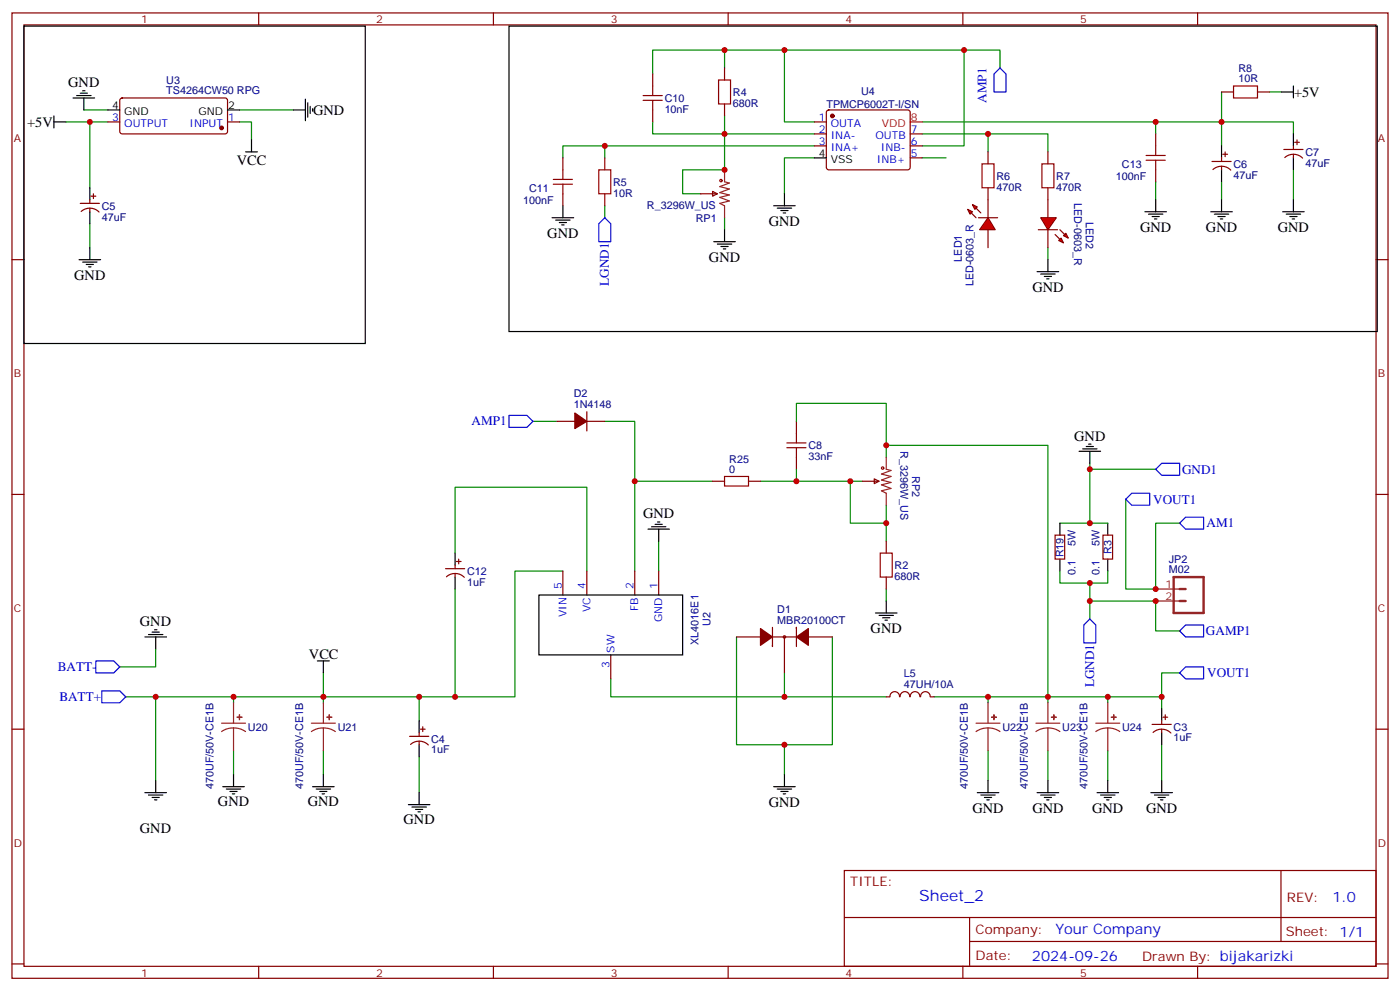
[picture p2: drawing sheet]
<svg xmlns="http://www.w3.org/2000/svg" width="412mm" height="292mm" viewBox="0 0 412 292" stroke-linecap="round" stroke-linejoin="round" font-family="sans-serif">
<g fill="none" stroke="#870000" stroke-width=".35">
<path d="M3.5 3.8h405.4v284.3h-405.4zM7.1 7.3h398.2v277.3h-398.2zM76.2 3.8v3.5M145.3 3.8v3.5M214.5 3.8v3.5M283.6 3.8v3.5M352.8 3.8v3.5M340.4 39.4v3.6M359.8 27.1h3.6M370.4 27.1h3.5M340.4 50v3.6M3.5 76.5h3.6"/>
<path d="M405.3 76.5h3.6M3.5 145.6h3.6M405.3 145.6h3.6M3.5 214.8h3.6M405.3 214.8h3.6M248.7 256.4h156.6v28.2h-156.6zM377.3 256.4v20.9M248.7 270.2h156.5M285.6 277.3h119.6M285.6 270.2v14.2M3.5 283.9h3.6M76.2 284.6v3.5"/>
<path d="M145.3 284.6v3.5M214.5 284.6v3.5M283.6 284.6v3.5M352.8 284.6v3.5M405.3 283.9h3.6"/>
</g>
<g fill="none" stroke="#008700" stroke-width=".35">
<path d="M19.4 35.9h7.1M271.6 35.9h109.4v3.5M340.4 35.9v3.5M359.8 27.1v15.9M373.9 27.1h3.6M271.6 46.5h7.1M340.4 53.6v5.2M359.8 53.6v5.2M381 50v8.8M308.7 73v3.5M321 138.2h19.4M331.6 147v26.5h8.8v-19.4h7.1"/>
<path d="M45.9 191.1v5.3h-10.6"/>
</g>
<g fill="none" stroke="#000" stroke-width=".35">
<path d="M149.9 7.7h255.8v89.9h-255.8zM15.9 35.9h3.5M15.9 34.1v3.6M377.5 27.1h3.5M381 25.3v3.6M340.4 58.8v3.6M359.8 58.8v3.6M381 58.8v3.6M308.7 76.5v3.5M337.3 62.4h6.3M338.3 63.1h4.2M339.4 63.8h2.1"/>
<path d="M340.1 64.5h.7M356.7 62.4h6.3M357.7 63.1h4.2M358.8 63.8h2.1M359.5 64.5h.7M377.8 62.4h6.4M378.9 63.1h4.2M379.9 63.8h2.2M380.6 64.5h.8M305.5 80h6.4M306.6 80.7h4.2M307.6 81.4h2.1"/>
<path d="M308.3 82.1h.7M42.7 187.6h6.3M43.7 186.9h4.3M44.8 186.2h2.1M45.5 185.5h.7M45.9 187.6v3.5"/>
</g>
<path d="M340.4 138.2l1.8-1.7h5.3v3.5h-5.3zM347.5 154.1l1.7-1.8h5.3v3.6h-5.3zM347.5 185.8l1.7-1.7h5.3v3.5h-5.3z" fill="none" stroke="#00f" stroke-width=".35"/>
<path d="M345.7 170h8.8v10.6h-8.8zM347.5 177h1.7M347.5 173.5h1.7" fill="none" stroke="#8c2424" stroke-width=".71"/>
<path d="M340.4 173.5h7.1M340.4 177h7.1" fill="none" stroke="#8c2424" stroke-width=".35"/>
<path d="M363.4 25.3h7v3.6h-7zM337.6 45.8h5.7M337.6 47.2h5.7M340.4 43v2.8M340.4 47.2v2.8" fill="none" stroke="#a10000" stroke-width=".35"/>
<g fill="#f00" stroke="#870000" stroke-width=".35">
<path d="M306.6 64.1h4.5l-2.4 3.6z"/>
<path d="M305.9 67.7h5.6z"/>
</g>
<g fill="#870000" stroke="#870000" stroke-width=".35">
<path d="M312.2 67.7l1.4 1.4z"/>
<path d="M310.8 69.1l1.4 1.4z"/>
</g>
<g fill="#f00" stroke="#870000" stroke-width=".35">
<path d="M314 68.7l.7 1.4-1.4-.7z"/>
<path d="M312.6 70.1l.7 1.4-1.4-.7z"/>
</g>
<path d="M308.7 58.8v5.3M308.7 67.7v5.3" fill="none" stroke="#870000" stroke-width=".35"/>
<path d="M271.6 39.4h37.1v5.3M291 39.4v5.3" fill="none" stroke="#008700" stroke-width=".35"/>
<g fill="#f00" stroke="#870000" stroke-width=".35">
<path d="M291 64.1l2.2 3.6h-4.6z"/>
<path d="M288.2 64.1h5.7z"/>
</g>
<g fill="#870000" stroke="#870000" stroke-width=".35">
<path d="M286.1 62.7l1.4 1.4z"/>
<path d="M287.5 61.3l1.4 1.4z"/>
</g>
<g fill="#f00" stroke="#870000" stroke-width=".35">
<path d="M285 61.7l1.5 .7-.7 .7z"/>
<path d="M286.5 60.3l1.4 .7-.7 .7z"/>
</g>
<g fill="none" stroke="#870000" stroke-width=".35">
<path d="M31.7 35.9h3.6M35.5 29.1l.5-.2h30.6l.4 .7v9.4l-.7 .4h-30.6l-.4-.7v-9.1zM67 35.9h3.6M192.3 21.8v3.5M192.3 32.4v3.5M213.4 20v3.6M213.4 30.6v3.5M239.9 35.9h3.5M239.9 39.4h3.5M243.7 32.6l.4-.2h23.3l.5 .2 .2 .5-.1 16.5-.6 .4h-23.6l-.4-.7v-16.2zM268.1 39.4h3.5M23.6 59.9h5.7"/>
<path d="M26.5 58.8v1.1M26.8 57.8h1.4M27.5 57.1v1.4M165.8 46.5v3.5M165.8 57.1v3.5M178.2 46.5v3.5M178.2 57.1v3.5M206.4 57.1h4.9M209.9 56.4l1.4 .7-1.4 .7zM239.9 43h3.5M268.1 43h3.5M268.1 46.5h3.5"/>
<path d="M291 44.7v3.6M291 55.3v8.8M308.7 44.7v3.6M308.7 55.3v3.5M357 47.6h5.7M357.3 49.9a3.8 3.8 0 0 1 5.2 .2M359.8 46.5v1.1M359.8 49v1M360.2 45.4h1.4M360.9 44.7v1.4M378.2 44h5.6M378.5 46.4a3.8 3.8 0 0 1 5.2 .2"/>
<path d="M381 43v1M381 45.4v1.1M381.4 41.9h1.4M382.1 41.2v1.4M23.9 62.3a3.8 3.8 0 0 1 5.3 .1M26.5 61.3v1.1M291 67.7v5.3M164 124.1h5.3M172.9 124.1h5.3M172.9 121.3v5.6M234.6 124.1v3.5M234.6 134.7v3.5"/>
<path d="M209.9 141.7h3.5M220.5 141.7h3.5M254 141.7h4.9M257.5 141l1.4 .7-1.4 .8zM261.1 159.4v3.5M310.8 157.6h2.8v7.1h-2.8zM324.9 157.6h2.8v7.1h-2.8zM131.2 167.5h5.7M131.5 169.9a3.8 3.8 0 0 1 5.3 .1M134.1 166.4v1.1M134.1 168.9v1.1M134.4 165.4h1.4"/>
<path d="M135.1 164.7v1.4M165.8 168.2v7.1M172.9 168.2v7.1M187 168.2v7.1M194 168.2v7.1M261.1 170v3.5M179.9 192.9v7.1M217 187.6h7M227.5 184.8v5.6v-.3M227.5 187.6h7.1M231.1 187.6v10.6M234.6 185.1v-.3v5.6"/>
<path d="M238.1 187.6h7.1M120.6 216.9h5.7M120.9 219.3a3.8 3.8 0 0 1 5.3 .1M123.5 215.8v1.1M123.5 218.3v1.1M123.8 214.8h1.4M124.5 214.1v1.4M261.1 205.2h1M262.2 205.2a1.41 1.41 0 0 1 1.4-1.5 1.41 1.41 0 0 1 1.4 1.5M265.1 205.2a1.41 1.41 0 0 1 1.5-1.5 1.41 1.41 0 0 1 1.4 1.5M268.1 205.2a1.41 1.41 0 0 1 1.4-1.5 1.41 1.41 0 0 1 1.4 1.5M271.2 205.2a1.41 1.41 0 0 1 1.4-1.5 1.41 1.41 0 0 1 1.4 1.5"/>
<path d="M274.1 205.2h1.1M339.4 213.4h5.6M339.7 215.7a3.8 3.8 0 0 1 5.2 .2M342.2 212.3v1.1M342.2 214.8v1M342.5 211.2h1.5M343.3 210.5v1.4"/>
<circle cx="231.1" cy="187.6" r=".35"/>
</g>
<g fill="none" stroke="#a10000" stroke-width=".35">
<path d="M189.4 28.2h5.7M189.4 29.6h5.7M192.3 25.3v2.9M192.3 29.6v2.8M211.7 23.6h3.5v7h-3.5zM163 52.8h5.6M163 54.3h5.6M165.8 50v2.8M165.8 54.3v2.8M176.4 50h3.5v7.1h-3.5zM289.3 48.3h3.5v7h-3.5zM306.9 48.3h3.5v7h-3.5z"/>
<path d="M231.8 130.5h5.6M231.8 131.9h5.6M234.6 127.6v2.9M234.6 131.9v2.8M213.4 140.3h7.1v2.9h-7.1zM259.3 162.9h3.5v7.1h-3.5z"/>
<circle cx="212.4" cy="53.2" r=".35"/>
<circle cx="260" cy="137.9" r=".35"/>
</g>
<g fill="none" stroke="#008700" stroke-width=".35">
<path d="M213.4 14.7v5.3M231.1 14.7h63.5v5.3M284 14.7v28.3h-12.4M24.7 32.4h7M31.7 35.9h-5.2v19.4M70.6 35.9h3.5v5.3M70.6 32.4h15.8M192.3 21.8v-7.1h38.8v21.2h8.8M192.3 35.9v3.5h47.6M213.4 34.1v15.9h-12.3v7.1h5.3M178.2 43h-12.4v3.5M239.9 46.5h-8.8v10.6"/>
<path d="M239.9 43h-61.7v3.5M26.5 65.9v7.1M178.2 60.6v3.5M213.4 64.1v3.6M157 124.1h7M178.2 124.1h8.8v44.1M234.6 124.1v-5.3h26.5v15.9M234.6 138.2v3.5h-10.6M261.1 131.2h47.6v75.8M321 136.5v17.6h-8.8M187 141.7h22.9M194 159.4v8.8"/>
<path d="M234.6 141.7h19.4M250.5 141.7v12.4h10.6v-5.3M261.1 154.1v5.3M321 154.1h5.3M134.1 162.9v-19.4h38.8v24.7M134.1 173.5v31.7M165.8 168.2h-14.1v37h-28.2M261.1 173.5v3.5M312.2 168.2v3.5h8.8v5.3M326.3 168.2v3.5h-5.3M95.2 198.2v7h28.3v7.1M179.9 200v5.2h81.2"/>
<path d="M217 187.6v31.8h14.1M231.1 198.2v7M245.2 187.6v31.8h-14.1v8.8M321 182.3v-5.3h19.4v8.8h7.1M347.5 198.2h-5.3v7M37 205.2h8.9v24.7M45.9 205.2h22.9v1.8M68.8 205.2h26.4v1.8M275.2 205.2h51.1v1.8M291 205.2v1.8M326.3 205.2h15.9v3.6M342.2 219.4v10.5"/>
<path d="M68.8 221.1v7.1M95.2 221.1v7.1M123.5 222.9v10.6M291 221.1v8.8M308.7 221.1v8.8M326.3 221.1v8.8"/>
</g>
<g fill="none" stroke="#000" stroke-width=".35">
<path d="M7.1 7.7h100.5v93.5h-100.5zM21.5 28.9h6.4M22.6 28.2h4.2M23.6 27.4h2.2M24.3 26.7h.7M24.7 28.9v3.5M31.7 32.4h3.6M67 32.4h3.6M86.4 32.4h3.6M90 29.2v6.4M90.7 30.3v4.2M91.4 31.3v2.1"/>
<path d="M92.1 32v.7M381 39.4v3.6M26.5 55.3v3.5M72.3 44.7h3.5M74.1 41.2v3.5M231.1 57.1v3.5M239.9 46.5h3.5M359.8 43v3.5M359.8 50v3.6M381 46.5v3.5M23.3 76.5h6.3M24.3 77.2h4.3"/>
<path d="M25.4 77.9h2.1M26.1 78.6h.7M26.5 62.4v3.5M26.5 73v3.5M162.6 64.1h6.4M163.7 64.8h4.2M164.7 65.5h2.2M165.5 66.3h.7M165.8 60.6v3.5M210.3 71.2h6.3M211.3 71.9h4.2M212.4 72.6h2.1"/>
<path d="M213.1 73.3h.7M213.4 67.7v3.5M227.9 60.6h6.3M229 61.3h4.2M230 62h2.1M230.7 62.7h.7M317.9 132.9h6.3M318.9 132.2h4.2M320 131.5h2.1M320.7 130.8h.7M321 132.9v3.6M190.9 155.9h6.3"/>
<path d="M191.9 155.2h4.2M193 154.4h2.1M193.7 153.7h.7M194 155.9v3.5M312.2 154.1v3.5M326.3 154.1v3.5M134.1 162.9v3.5M134.1 170v3.5M158.7 175.3h42.4v17.6h-42.4zM261.1 177v3.6M312.2 164.7v3.5M326.3 164.7v3.5"/>
<path d="M93.5 194.7h3.5M95.2 194.7v3.5M257.9 180.6h6.3M258.9 181.3h4.3M260 182h2.1M260.7 182.7h.7M123.5 212.3v3.5M123.5 219.4v3.5M342.2 208.8v3.5M342.2 215.8v3.6M42.7 233.5h6.3M43.7 234.2h4.3"/>
<path d="M44.8 234.9h2.1M45.5 235.6h.7M45.9 229.9v3.6M65.6 231.7h6.4M66.7 232.4h4.2M67.7 233.1h2.1M68.4 233.8h.7M68.8 228.2v3.5M92.1 231.7h6.3M93.1 232.4h4.3M94.2 233.1h2.1M94.9 233.8h.7"/>
<path d="M95.2 228.2v3.5M120.3 237h6.3M121.4 237.7h4.2M122.4 238.4h2.1M123.1 239.1h.7M123.5 233.5v3.5M227.9 231.7h6.3M229 232.4h4.2M230 233.1h2.1M230.7 233.8h.7M231.1 228.2v3.5M287.9 233.5h6.3"/>
<path d="M288.9 234.2h4.3M290 234.9h2.1M290.7 235.6h.7M291 229.9v3.6M305.5 233.5h6.4M306.6 234.2h4.2M307.6 234.9h2.1M308.3 235.6h.7M308.7 229.9v3.6M323.1 233.5h6.4M324.2 234.2h4.2M325.3 234.9h2.1"/>
<path d="M326 235.6h.7M326.3 229.9v3.6M339 233.5h6.4M340.1 234.2h4.2M341.1 234.9h2.2M341.8 235.6h.7M342.2 229.9v3.6"/>
</g>
<path d="M294.6 20l1.7 1.8v5.3h-3.5v-5.3zM178.2 64.1l1.7 1.8v5.3h-3.5v-5.3zM149.9 122.3h5.3l1.8 1.8-1.8 1.8h-5.3zM331.6 147l1.8-1.7h5.3v3.5h-5.3zM28.2 194.7h5.3l1.8 1.7-1.8 1.8h-5.3zM321 182.3l1.8 1.8v5.3h-3.5v-5.3zM349.2 196.4h5.3v3.6h-5.3l-1.7-1.8zM30 203.5h5.3l1.7 1.7-1.7 1.8h-5.3z" fill="none" stroke="#00f" stroke-width=".35"/>
<g fill="none" stroke="#8c2424" stroke-width=".35">
<path d="M213.4 50v3.6l1.4 .3-2.8 1.1 2.8 .7-2.8 1 2.8 .7-2.8 .7 2.8 1.1-2.8 .7 1.4 .7v3.5M261.1 134.7v3.5l1.4 .4-2.9 1 2.9 .7-2.9 1.1 2.9 .7-2.9 .7 2.9 1.1-2.9 .7 1.5 .7v3.5M65.3 213h7M68.8 214.4l-1.9 .3-1.6 .8M68.8 214.4l1.8 .3 1.7 .8M68.8 207v6M68.8 214.4v6.7M91.7 213h7.1M95.2 214.4l-1.8 .3-1.7 .8M95.2 214.4l1.9 .3 1.7 .8M95.2 207v6M95.2 214.4v6.7"/>
<path d="M287.5 213h7.1M291 214.4l-1.8 .3-1.7 .8M291 214.4l1.9 .3 1.7 .8M291 207v6M291 214.4v6.7M305.2 213h7M308.7 214.4l-1.9 .3-1.6 .8M308.7 214.4l1.8 .3 1.7 .8M308.7 207v6M308.7 214.4v6.7M322.8 213h7M326.3 214.4l-1.8 .3-1.7 .8"/>
<path d="M326.3 214.4l1.9 .3 1.6 .8M326.3 207v6M326.3 214.4v6.7"/>
</g>
<g fill="#870000" stroke="#870000" stroke-width=".35">
<path d="M169.3 121.6l3.6 2.5-3.6 2.1z"/>
<path d="M234.6 187.6l3.5-2.5v5z"/>
<path d="M224 185.1l3.5 2.5-3.5 2.5z"/>
<circle cx="245.2" cy="34.1" r=".53"/>
<circle cx="65.3" cy="37.7" r=".53"/>
</g>
<path d="M268.1 35.9h3.5" fill="none" stroke="#f00" stroke-width=".35"/>
<g fill="#8c2424" stroke="#8c2424" stroke-width=".35">
<path d="M69.8 211.2l1.5 .1z"/>
<path d="M70.5 210.5l.1 1.4z"/>
<path d="M96.3 211.2l1.4 .1z"/>
<path d="M97 210.5v1.4z"/>
<path d="M292.1 211.2l1.4 .1z"/>
<path d="M292.8 210.5v1.4z"/>
<path d="M309.7 211.2l1.4 .1z"/>
<path d="M310.4 210.5v1.4z"/>
<path d="M327.4 211.2l1.4 .1z"/>
<path d="M328 210.5l.1 1.4z"/>
</g>
<g fill="#c00">
<circle cx="26.5" cy="35.9" r=".88"/>
<circle cx="340.4" cy="177" r=".88"/>
<circle cx="340.4" cy="173.5" r=".88"/>
<circle cx="321" cy="138.2" r=".88"/>
<circle cx="340.4" cy="35.9" r=".88"/>
<circle cx="359.8" cy="35.9" r=".88"/>
<circle cx="291" cy="39.4" r=".88"/>
<circle cx="178.2" cy="43" r=".88"/>
<circle cx="213.4" cy="50" r=".88"/>
<circle cx="187" cy="141.7" r=".88"/>
<circle cx="284" cy="14.7" r=".88"/>
<circle cx="231.1" cy="14.7" r=".88"/>
<circle cx="213.4" cy="14.7" r=".88"/>
<circle cx="213.4" cy="39.4" r=".88"/>
<circle cx="261.1" cy="131.2" r=".88"/>
<circle cx="261.1" cy="154.1" r=".88"/>
<circle cx="250.5" cy="141.7" r=".88"/>
<circle cx="234.6" cy="141.7" r=".88"/>
<circle cx="342.2" cy="205.2" r=".88"/>
<circle cx="326.3" cy="205.2" r=".88"/>
<circle cx="291" cy="205.2" r=".88"/>
<circle cx="308.7" cy="205.2" r=".88"/>
<circle cx="231.1" cy="205.2" r=".88"/>
<circle cx="231.1" cy="219.4" r=".88"/>
<circle cx="134.1" cy="205.2" r=".88"/>
<circle cx="123.5" cy="205.2" r=".88"/>
<circle cx="95.3" cy="205.2" r=".88"/>
<circle cx="68.8" cy="205.2" r=".88"/>
<circle cx="45.9" cy="205.2" r=".88"/>
<circle cx="321" cy="154.1" r=".88"/>
<circle cx="321" cy="177" r=".88"/>
<circle cx="321" cy="171.7" r=".88"/>
</g>
<text font-size="4.6" fill="#00f" x="270.8" y="265.4">Sheet_2</text>
<g font-size="4.2">
<text x="20.1" y="25.6">GND</text>
<text x="381.2" y="28.5">+5V</text>
<text x="92.3" y="33.8">GND</text>
<text x="8" y="37.3">+5V</text>
<text x="69.8" y="48.7">VCC</text>
<text x="161.2" y="70.2">GND</text>
<text x="226.5" y="66.7">GND</text>
<text x="335.8" y="68.4">GND</text>
<text x="355.2" y="68.4">GND</text>
<text x="376.4" y="68.4">GND</text>
<text x="208.8" y="77.3">GND</text>
<text x="21.9" y="82.6">GND</text>
<text x="304.1" y="86.1">GND</text>
<text x="316.4" y="129.8">GND</text>
<text x="189.4" y="152.7">GND</text>
<text x="41.2" y="184.3">GND</text>
<text x="256.5" y="186.5">GND</text>
<text x="91" y="194">VCC</text>
<text x="64.2" y="237.3">GND</text>
<text x="90.7" y="237.3">GND</text>
<text x="226.5" y="237.7">GND</text>
<text x="286.5" y="239.5">GND</text>
<text x="304.1" y="239.5">GND</text>
<text x="321.7" y="239.5">GND</text>
<text x="337.6" y="239.5">GND</text>
<text x="41.2" y="245.5">GND</text>
<text x="118.9" y="242.6">GND</text>
</g>
<g font-size="4.2" fill="#00f">
<text x="392.5" y="265.7">1.0</text>
<text x="310.9" y="275.2">Your Company</text>
<text x="304" y="283">2024-09-26</text>
</g>
<g font-size="3.9" fill="#00f">
<text x="290.6" y="30.3" transform="rotate(-90 290.6 30.3)">AMP1</text>
<text x="179.4" y="84.2" transform="rotate(-90 179.4 84.2)">LGND1</text>
<text x="138.9" y="125.3">AMP1</text>
<text x="348.2" y="139.6">GND1</text>
<text x="339.7" y="148.3">VOUT1</text>
<text x="355.4" y="155.3">AM1</text>
<text x="355.2" y="187.1">GAMP1</text>
<text x="17" y="197.7">BATT-</text>
<text x="322.3" y="202.4" transform="rotate(-90 322.3 202.4)">LGND1</text>
<text x="355.6" y="199.5">VOUT1</text>
<text x="17.5" y="206.5">BATT+</text>
</g>
<g font-size="3.9" fill="#800">
<text x="250.5" y="261">TITLE:</text>
<text x="379.1" y="265.7">REV:</text>
<text x="287.4" y="275.2">Company:</text>
<text x="378.7" y="275.8">Sheet: 1/1</text>
<text x="287.4" y="282.9">Date:</text>
<text x="336.4" y="282.9">Drawn By: bijakarizki</text>
</g>
<g font-size="3.2" fill="#800">
<text x="41.6" y="6.8">1</text>
<text x="110.8" y="6.8">2</text>
<text x="179.9" y="6.8">3</text>
<text x="249.1" y="6.8">4</text>
<text x="318.2" y="6.8">5</text>
<text x="4.1" y="41.9">A</text>
<text x="405.9" y="41.9">A</text>
<text x="4.1" y="111.1">B</text>
<text x="405.9" y="111.1">B</text>
<text x="4.1" y="180.2">C</text>
<text x="405.9" y="180.2">C</text>
<text x="4.1" y="249.3">D</text>
<text x="405.9" y="249.3">D</text>
<text x="41.6" y="287.6">1</text>
<text x="110.8" y="287.6">2</text>
<text x="179.9" y="287.6">3</text>
<text x="249.1" y="287.6">4</text>
<text x="318.2" y="287.6">5</text>
</g>
<g font-size="3.2" fill="#000080">
<text x="364.8" y="21.1">R8</text>
<text x="49" y="27.8">TS4264CW50 RPG</text>
<text x="49" y="24.7">U3</text>
<text x="195.8" y="30">C10</text>
<text x="215.9" y="28.2">R4</text>
<text x="253.7" y="28">U4</text>
<text x="364.8" y="24.3">10R</text>
<text x="195.8" y="33.2">10nF</text>
<text x="215.9" y="31.4">680R</text>
<text x="243.4" y="31.8">TPMCP6002T-I/SN</text>
<text x="384.5" y="45.9">C7</text>
<text x="293.5" y="52.9">R6</text>
<text x="311.1" y="52.9">R7</text>
<text x="328.7" y="52.9">100nF</text>
<text x="330.5" y="49.4">C13</text>
<text x="363.4" y="52.6">47uF</text>
<text x="363.4" y="49.4">C6</text>
<text x="384.5" y="49.1">47uF</text>
<text x="154.1" y="60">100nF</text>
<text x="155.9" y="56.4">C11</text>
<text x="180.6" y="57.9">10R</text>
<text x="180.6" y="54.7">R5</text>
<text x="293.5" y="56.1">470R</text>
<text x="311.1" y="56.1">470R</text>
<text x="316.4" y="59.9" transform="rotate(90 316.4 59.9)">LED-0603_R</text>
<text x="30" y="65">47uF</text>
<text x="30" y="61.7">C5</text>
<text x="190.6" y="61.7">R_3296W_US</text>
<text x="204.9" y="65.3">RP1</text>
<text x="319.9" y="65.3" transform="rotate(90 319.9 65.3)">LED2</text>
<text x="283.4" y="77.1" transform="rotate(-90 283.4 77.1)">LED1</text>
<text x="286.8" y="84.3" transform="rotate(-90 286.8 84.3)">LED-0603_R</text>
<text x="169" y="117.1">D2</text>
<text x="169" y="120.2">1N4148</text>
<text x="214.8" y="136.3">R25</text>
<text x="238.1" y="135.5">33nF</text>
<text x="238.1" y="132.3">C8</text>
<text x="265.2" y="133" transform="rotate(90 265.2 133)">R_3296W_US</text>
<text x="214.8" y="139.3">0</text>
<text x="268.7" y="140.3" transform="rotate(90 268.7 140.3)">RP2</text>
<text x="316.8" y="160.9" transform="rotate(-90 316.8 160.9)">5W</text>
<text x="323.9" y="160.9" transform="rotate(-90 323.9 160.9)">5W</text>
<text x="263.5" y="167.6">R2</text>
<text x="313.3" y="164.2" transform="rotate(-90 313.3 164.2)">R19</text>
<text x="327.4" y="163.3" transform="rotate(-90 327.4 163.3)">R3</text>
<text x="344.3" y="165.7">JP2</text>
<text x="137.6" y="172.5">1uF</text>
<text x="137.6" y="169.4">C12</text>
<text x="263.5" y="170.8">680R</text>
<text x="316.8" y="169.4" transform="rotate(-90 316.8 169.4)">0.1</text>
<text x="323.9" y="169.4" transform="rotate(-90 323.9 169.4)">0.1</text>
<text x="344.3" y="168.9">M02</text>
<text x="209.3" y="184.4" transform="rotate(-90 209.3 184.4)">U2</text>
<text x="229" y="183.7">MBR20100CT</text>
<text x="229" y="180.6">D1</text>
<text x="205.8" y="189.9" transform="rotate(-90 205.8 189.9)">XL4016E1</text>
<text x="266.3" y="202.7">47UH/10A</text>
<text x="266.3" y="199.5">L5</text>
<text x="73" y="215.2">U20</text>
<text x="99.5" y="215.2">U21</text>
<text x="295.3" y="215.2">U22</text>
<text x="312.9" y="215.2">U23</text>
<text x="330.6" y="215.2">U24</text>
<text x="345.7" y="215.2">C3</text>
<text x="127" y="221.9">1uF</text>
<text x="127" y="218.8">C4</text>
<text x="345.7" y="218.4">1uF</text>
<text x="62.9" y="232.4" transform="rotate(-90 62.9 232.4)">470UF/50V-CE1B</text>
<text x="89.3" y="232.4" transform="rotate(-90 89.3 232.4)">470UF/50V-CE1B</text>
<text x="285.1" y="232.4" transform="rotate(-90 285.1 232.4)">470UF/50V-CE1B</text>
<text x="302.7" y="232.4" transform="rotate(-90 302.7 232.4)">470UF/50V-CE1B</text>
<text x="320.4" y="232.4" transform="rotate(-90 320.4 232.4)">470UF/50V-CE1B</text>
</g>
<g font-size="3.2" fill="#00f">
<text x="33.1" y="35.6">3</text>
<text x="67.2" y="35.6">1</text>
<text x="241.2" y="35.6">1</text>
<text x="36.6" y="37.3">OUTPUT</text>
<text x="55.8" y="37.3">INPUT</text>
<text x="241.2" y="39.1">2</text>
<text x="244.7" y="37.3">OUTA</text>
<text x="244.7" y="40.9">INA-</text>
<text x="257.9" y="40.9">OUTB</text>
<text x="268.3" y="39.1">7</text>
<text x="241.2" y="42.6">3</text>
<text x="244.7" y="44.4">INA+</text>
<text x="258.3" y="47.9">INB+</text>
<text x="259.5" y="44.4">INB-</text>
<text x="268.3" y="46.1">5</text>
<text x="268.3" y="42.6">6</text>
<text x="165.5" y="173.5" transform="rotate(-90 165.5 173.5)">5</text>
<text x="172.5" y="173.5" transform="rotate(-90 172.5 173.5)">4</text>
<text x="186.6" y="173.5" transform="rotate(-90 186.6 173.5)">2</text>
<text x="193.7" y="173.5" transform="rotate(-90 193.7 173.5)">1</text>
<text x="188" y="180" transform="rotate(-90 188 180)">FB</text>
<text x="166.9" y="181.8" transform="rotate(-90 166.9 181.8)">VIN</text>
<text x="173.9" y="180.4" transform="rotate(-90 173.9 180.4)">VC</text>
<text x="195.1" y="183.2" transform="rotate(-90 195.1 183.2)">GND</text>
<text x="179.6" y="196.7" transform="rotate(-90 179.6 196.7)">3</text>
<text x="181" y="192.2" transform="rotate(-90 181 192.2)">SW</text>
</g>
<g font-size="3.2">
<text x="33.1" y="32">4</text>
<text x="36.6" y="33.8">GND</text>
<text x="58.4" y="33.8">GND</text>
<text x="67.2" y="32">2</text>
<text x="241.2" y="46.1">4</text>
<text x="244.7" y="47.9">VSS</text>
</g>
<g font-size="3.2" fill="#f00">
<text x="268.3" y="35.6">8</text>
<text x="259.7" y="37.3">VDD</text>
</g>
<g font-size="3.2" fill="#8d2323">
<text x="343.4" y="173.1">1</text>
<text x="343.4" y="176.7">2</text>
</g>
</svg>
